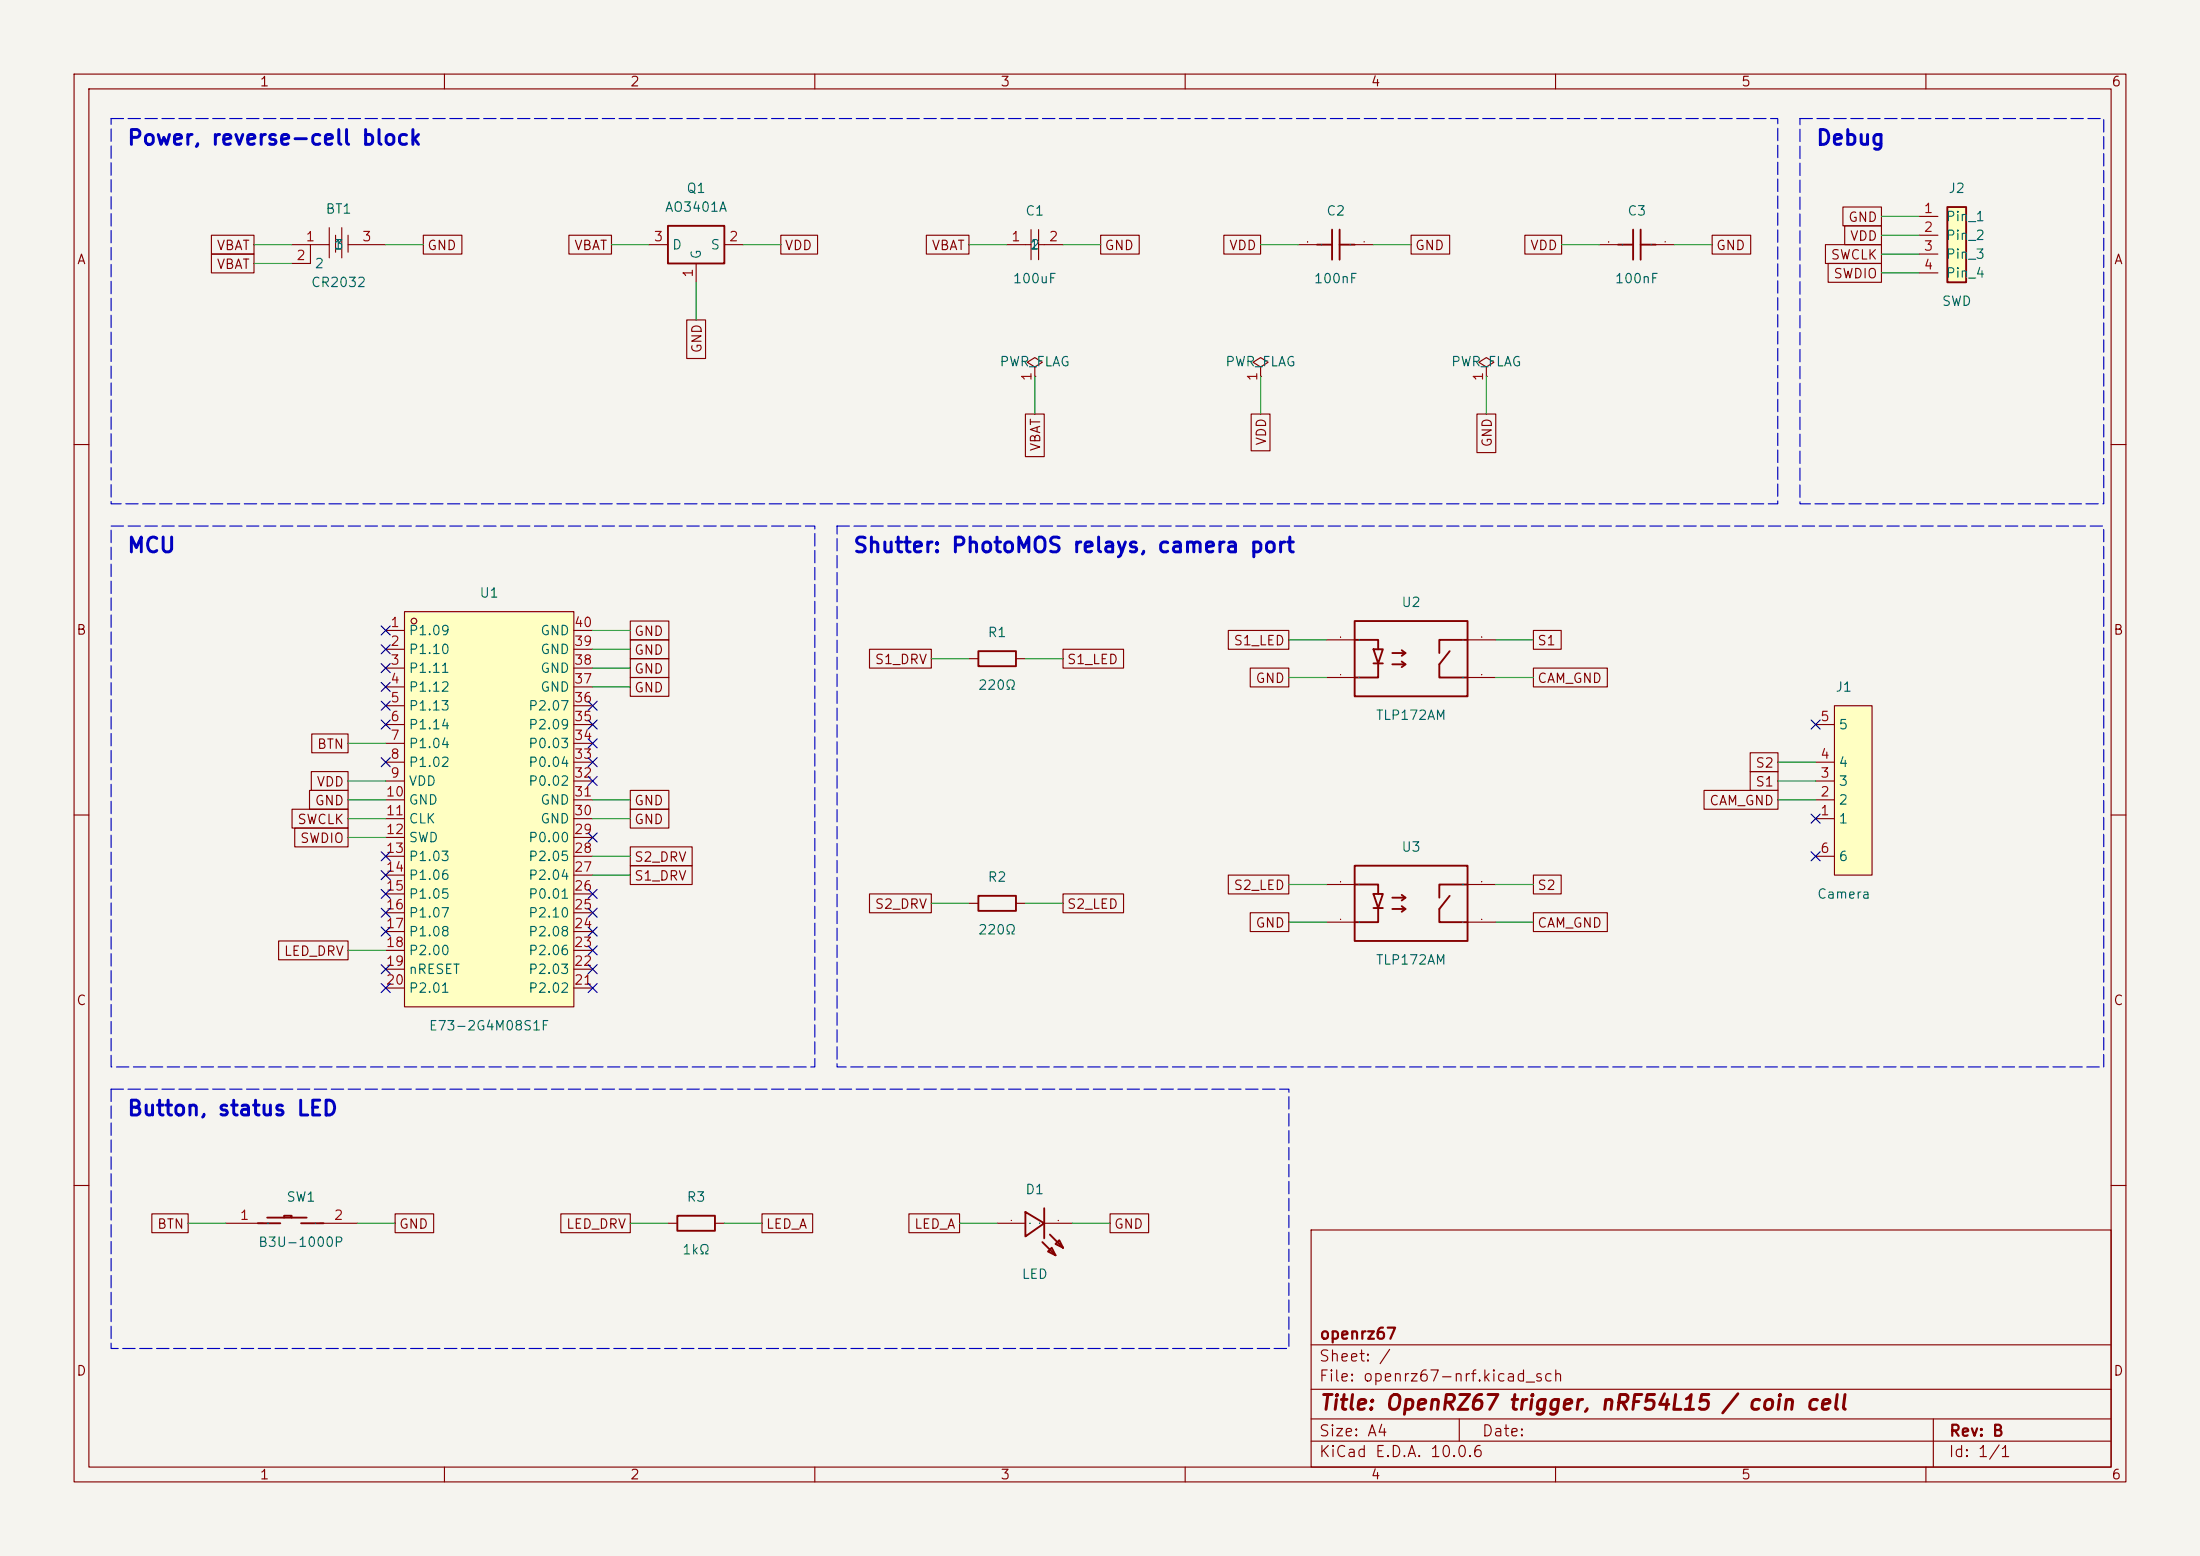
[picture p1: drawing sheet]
<svg xmlns="http://www.w3.org/2000/svg" width="297mm" height="210mm" viewBox="0 0 297 210" stroke-linecap="round" stroke-linejoin="round" font-family="sans-serif">
<path d="M0 0h297v210h-297z" fill="#f5f4ef" stroke="#f5f4ef" stroke-width=".14"/>
<g fill="none" stroke="#840000" stroke-width=".15">
<path d="M10 10h277v190h-277zM12 12h273v186h-273zM60 10v2M110 10v2M160 10v2M210 10v2M260 10v2M10 60h2M285 60h2M10 110h2M285 110h2M10 160h2"/>
<path d="M134.6 165.1h3.8M141 165.1h3.8M177 166h108v32h-108zM285 160h2M60 198v2M110 198v2M160 198v2M177 194.5h108M177 191.5h108M177 187.5h108M177 181.5h108M197 191.5v3"/>
<path d="M210 198v2M260 198v2M261 191.5v6.5"/>
</g>
<path d="M138.4 163.6l2.6 1.5-2.6 1.8zM140.7 167.6l1.8 1.8M141 163.1v4M141.5 168.9l.5-.5 .5 1zM141.7 166.6l1.8 1.8M142.5 167.9l.5-.5 .5 1z" fill="none" stroke="#840000" stroke-width=".25"/>
<path d="M247.6 95.3h5.1v22.8h-5.1z" fill="#ffffc2"/>
<g fill="none" stroke="#840000" stroke-width=".15">
<path d="M215.9 33h2.5M223.5 33h2.6M130.8 88.9h1.3M137.2 88.9h1.2M179.1 86.4h3.8M179.1 91.4h3.8M198.1 86.4h3.8M198.1 91.4h3.8M245.1 97.8h2.5M247.6 95.3h5.1v22.8h-5.1zM179.1 119.4h3.8M198.1 119.4h3.8"/>
<path d="M245.1 110.5h2.5M245.1 108h2.5M245.1 105.4h2.5M245.1 102.9h2.5M245.1 115.6h2.5M130.8 121.9h1.3M137.2 121.9h1.2M179.1 124.5h3.8M198.1 124.5h3.8"/>
</g>
<g fill="none" stroke="#840000" stroke-width=".25">
<path d="M218.4 33h2.1M220.5 31v4.1M221.5 33h2M221.5 31v4.1M132.1 87.9h5.1v2h-5.1zM182.9 83.8h15.2v10.2h-15.2zM182.9 86.4h3.2v1.2M185.4 87.6h1.3l-.6 1.9zM185.4 89.5h1.3M186.1 89.5v1.9h-3.2M188 88.1h1.7M188 89.7h1.7"/>
<path d="M189.2 87.8l.5 .3-.5 .4M189.2 89.3l.5 .4-.5 .3M195.7 87.9l-1.4 1.8v1.7h3.8M198.1 86.4h-3.8v1.7M182.9 116.8h15.2v10.2h-15.2zM182.9 119.4h3.2v1.3M198.1 119.4h-3.8v1.8M132.1 120.9h5.1v2h-5.1zM185.4 120.7h1.3l-.6 1.9zM185.4 122.6h1.3M186.1 122.6v1.9h-3.2M188 121.2h1.7"/>
<path d="M188 122.7h1.7M189.2 120.8l.5 .4-.5 .3M189.2 122.3l.5 .4-.5 .4M195.7 120.9l-1.4 1.8v1.8h3.8"/>
</g>
<path d="M262.9 27.9h2.5v10.2h-2.5z" fill="#ffffc2"/>
<path d="M177.8 33h2M179.8 31v4.1M180.8 33h2.1M180.8 31v4.1M262.9 27.9h2.5v10.2h-2.5z" fill="none" stroke="#840000" stroke-width=".25"/>
<path d="M175.3 33h2.5M182.9 33h2.5M259.1 29.2h2.5M259.1 31.8h2.5M259.1 34.3h2.5M259.1 36.8h2.5M139.7 49.5l1-.6-1-.6-1 .6 1 .6v1.3M139.7 50.8h.1M200.7 49.5l1-.6-1-.6-1.1 .6 1.1 .6v1.3M200.7 50.8h.1" fill="none" stroke="#840000" stroke-width=".15"/>
<path d="M54.6 82.6h22.9v53.3h-22.9z" fill="#ffffc2"/>
<g fill="none" stroke="#840000" stroke-width=".15">
<path d="M28.5 34.3h5.8v2.5h-5.8zM28.5 31.7h5.8v2.6h-5.8zM39.4 33h5M41.9 33v2.6h-2.5M44.4 30.7v4.1M45.3 31.8v2.2M46.1 30.7v4.1M47 33h5.1M47 31.8v2.2M57.1 31.7h5.3v2.6h-5.3zM76.8 31.7h5.7v2.6h-5.7zM87.6 33h2.6"/>
<path d="M94 35.6v2.5M97.8 33h2.5M105.4 31.7h5v2.6h-5zM125.1 31.7h5.7v2.6h-5.7zM135.9 33h3.3M139.2 31v4.1M140.2 33h3.3M140.2 31v4.1M148.6 31.7h5.2v2.6h-5.2zM165.2 31.7h5v2.6h-5zM190.5 31.7h5.2v2.6h-5.2zM205.9 31.7h4.9v2.6h-4.9z"/>
<path d="M231.1 31.7h5.2v2.6h-5.2zM246.4 33h7.6v2.6h-7.6zM246.8 35.6h7.2v2.5h-7.2zM248.8 27.9h5.2v2.6h-5.2zM249 30.5h5v2.5h-5zM92.7 43.2h2.6v5.2h-2.6zM138.4 55.9h2.6v5.7h-2.6zM168.9 55.9h2.6v4.9h-2.6zM170.2 49.5l1-.6-1-.6-1 .6 1 .6v1.3M170.2 50.8h.1M199.4 55.9h2.5v5.2h-2.5zM42.1 99.1h4.9v2.5h-4.9z"/>
<path d="M52.1 85.1h2.5M52.1 87.6h2.5M52.1 90.2h2.5M52.1 92.7h2.5M52.1 95.3h2.5M52.1 97.8h2.5M54.6 82.6h22.9v53.3h-22.9zM77.5 85.1h2.5M77.5 87.6h2.5M77.5 90.2h2.5M77.5 92.7h2.5M77.5 95.3h2.5"/>
<path d="M77.5 97.8h2.5M85.1 86.4h5.2v2.5h-5.2zM85.1 88.9h5.2v2.5h-5.2zM85.1 91.4h5.2v2.6h-5.2zM85.1 83.8h5.2v2.6h-5.2zM117.4 87.6h8.3v2.6h-8.3zM143.5 87.6h8.2v2.6h-8.2zM165.8 85.1h8.2v2.5h-8.2zM168.8 90.2h5.2v2.5h-5.2zM207 85.1h3.8v2.5h-3.8zM207 90.2h10v2.5h-10zM39.4 109.2h7.6v2.6h-7.6z"/>
<path d="M39.8 111.8h7.2v2.5h-7.2zM41.8 106.7h5.2v2.5h-5.2zM42 104.1h5v2.6h-5zM52.1 100.3h2.5M52.1 102.9h2.5M52.1 105.4h2.5M52.1 108h2.5M52.1 110.5h2.5M52.1 113h2.5M52.1 115.6h2.5M52.1 118.1h2.5M77.5 100.3h2.5"/>
<path d="M77.5 102.9h2.5M77.5 105.4h2.5M77.5 108h2.5M77.5 110.5h2.5M77.5 113h2.5M77.5 115.6h2.5M77.5 118.1h2.5M85.1 106.7h5.2v2.5h-5.2zM85.1 109.2h5.2v2.6h-5.2zM85.1 114.3h8.3v2.5h-8.3zM85.1 116.8h8.3v2.6h-8.3zM165.8 118.1h8.2v2.6h-8.2z"/>
<path d="M207 118.1h3.8v2.6h-3.8zM230 106.7h10v2.5h-10zM236.3 101.6h3.7v2.5h-3.7zM236.3 104.1h3.7v2.6h-3.7zM37.6 127h9.4v2.5h-9.4zM52.1 120.7h2.5M52.1 123.2h2.5M52.1 125.7h2.5M52.1 128.3h2.5M52.1 130.8h2.5M52.1 133.4h2.5M77.5 120.7h2.5"/>
<path d="M77.5 123.2h2.5M77.5 125.7h2.5M77.5 128.3h2.5M77.5 130.8h2.5M77.5 133.4h2.5M117.4 120.6h8.3v2.6h-8.3zM143.5 120.6h8.2v2.6h-8.2zM168.8 123.2h5.2v2.5h-5.2zM207 123.2h10v2.5h-10zM20.5 163.8h4.9v2.6h-4.9zM30.5 165.1h5.1M43.2 165.1h5.1"/>
<path d="M53.3 163.8h5.2v2.6h-5.2zM75.7 163.8h9.4v2.6h-9.4zM90.2 165.1h1.2M96.5 165.1h1.3M102.9 163.8h6.8v2.6h-6.8zM122.7 163.8h6.8v2.6h-6.8zM149.9 163.8h5.2v2.6h-5.2z"/>
<circle cx="55.9" cy="83.8" r=".38"/>
</g>
<path d="M90.2 30.5h7.6v5.1h-7.6zM34.8 165.1h3M36.1 164.3h5.3M38.4 164.3v-.2h1v.2M40.6 165.1h3.1M91.4 164.1h5.1v2h-5.1z" fill="none" stroke="#840000" stroke-width=".25"/>
<g fill="none" stroke="#009600" stroke-width=".15">
<path d="M34.3 33h5.1M34.3 35.6h5.1M52.1 33h5M82.5 33h5.1M94 38.1v5.1M100.3 33h5.1M130.8 33h5.1M143.5 33h5.1M170.2 33h5.1M185.4 33h5.1M210.8 33h5.1M226.1 33h5"/>
<path d="M254 31.8h5.1M254 36.8h5.1M254 29.2h5.1M254 34.3h5.1M139.7 50.8v5.1M170.2 50.8v5.1M200.7 50.8v5.1M80 90.2h5.1M80 87.6h5.1M80 85.1h5.1M80 92.7h5.1M125.7 88.9h5.1"/>
<path d="M138.4 88.9h5.1M174 91.4h5.1M174 86.4h5.1M201.9 91.4h5.1M201.9 86.4h5.1M47 108h5.1M47 110.5h5.1M47 100.3h5.1M47 105.4h5.1M47 113h5.1M80 108h5.1M80 115.6h5.1"/>
<path d="M80 110.5h5.1M80 118.1h5.1M174 119.4h5.1M201.9 119.4h5.1M240 108h5.1M240 105.4h5.1M240 102.9h5.1M47 128.3h5.1M125.7 121.9h5.1M138.4 121.9h5.1M174 124.5h5.1M201.9 124.5h5.1"/>
<path d="M25.4 165.1h5.1M48.3 165.1h5M85.1 165.1h5.1M97.8 165.1h5.1M129.5 165.1h5.1M144.8 165.1h5.1"/>
</g>
<g fill="none" stroke="#000084" stroke-width=".15">
<path d="M51.5 94.6l1.2 1.3M51.5 92.1l1.2 1.2M51.5 89.6l1.2 1.2M51.5 87l1.2 1.2M51.5 84.5l1.2 1.2M51.5 97.2l1.2 1.2M52.7 94.6l-1.2 1.3M52.7 92.1l-1.2 1.2M52.7 89.6l-1.2 1.2M52.7 87l-1.2 1.2M52.7 84.5l-1.2 1.2M52.7 97.2l-1.2 1.2"/>
<path d="M79.4 99.7l1.2 1.2M79.4 97.2l1.2 1.2M79.4 94.6l1.2 1.3M80.6 97.2l-1.2 1.2M80.6 99.7l-1.2 1.2M80.6 94.6l-1.2 1.3M244.5 97.2l1.2 1.2M245.7 97.2l-1.2 1.2M51.5 102.3l1.2 1.2M51.5 117.5l1.2 1.2M51.5 115l1.2 1.2M52.7 102.3l-1.2 1.2"/>
<path d="M52.7 117.5l-1.2 1.2M52.7 115l-1.2 1.2M79.4 104.8l1.2 1.2M79.4 112.4l1.2 1.2M79.4 102.3l1.2 1.2M80.6 104.8l-1.2 1.2M80.6 112.4l-1.2 1.2M80.6 102.3l-1.2 1.2M244.5 115l1.2 1.2M244.5 109.9l1.2 1.2M245.7 115l-1.2 1.2M245.7 109.9l-1.2 1.2"/>
<path d="M51.5 125.1l1.2 1.2M51.5 122.6l1.2 1.2M51.5 120l1.2 1.3M51.5 130.2l1.2 1.2M51.5 132.7l1.2 1.3M52.7 125.1l-1.2 1.2M52.7 122.6l-1.2 1.2M52.7 120l-1.2 1.3M52.7 130.2l-1.2 1.2M52.7 132.7l-1.2 1.3M79.4 130.2l1.2 1.2M79.4 120l1.2 1.3"/>
<path d="M79.4 122.6l1.2 1.2M79.4 125.1l1.2 1.2M79.4 127.7l1.2 1.2M79.4 132.7l1.2 1.3M80.6 130.2l-1.2 1.2M80.6 120l-1.2 1.3M80.6 122.6l-1.2 1.2M80.6 125.1l-1.2 1.2M80.6 127.7l-1.2 1.2M80.6 132.7l-1.2 1.3"/>
</g>
<path d="M15 16h225v52h-225zM243 16h41v52h-41zM15 71h95v73h-95zM113 71h171v73h-171zM15 147h159v35h-159z" fill="none" stroke="#0000c2" stroke-width=".15" stroke-dasharray="1.7 .6"/>
<g font-size="2" fill="#0000c2">
<text x="17.1" y="20.1">Power, reverse-cell block</text>
<text x="245.1" y="20.1">Debug</text>
<text x="17.1" y="75.1">MCU</text>
<text x="115.1" y="75.1">Shutter: PhotoMOS relays, camera port</text>
<text x="17.1" y="151.1">Button, status LED</text>
</g>
<text font-size="2" fill="#840000" x="178" y="190.8">Title: OpenRZ67 trigger, nRF54L15 / coin cell</text>
<g font-size="1.5" fill="#840000">
<text x="178" y="184.1">Sheet: /</text>
<text x="178" y="181.1">openrz67</text>
<text x="178" y="186.8">File: openrz67-nrf.kicad_sch</text>
<text x="178" y="197">KiCad E.D.A. 10.0.6</text>
<text x="178" y="194.2">Size: A4</text>
<text x="200" y="194.2">Date:</text>
<text x="263" y="197">Id: 1/1</text>
<text x="263" y="194.2">Rev: B</text>
</g>
<g font-size="1.3" fill="#840000">
<text x="35" y="12">1</text>
<text x="85" y="12">2</text>
<text x="135" y="12">3</text>
<text x="185" y="12">4</text>
<text x="235" y="12">5</text>
<text x="285" y="12">6</text>
<text x="10.3" y="36">A</text>
<text x="29.2" y="34.1">VBAT</text>
<text x="57.6" y="34.1">GND</text>
<text x="77.4" y="34.1">VBAT</text>
<text x="105.9" y="34.1">VDD</text>
<text x="125.7" y="34.1">VBAT</text>
<text x="149" y="34.1">GND</text>
<text x="165.8" y="34.1">VDD</text>
<text x="190.9" y="34.1">GND</text>
<text x="206.5" y="34.1">VDD</text>
<text x="231.6" y="34.1">GND</text>
<text x="247.1" y="35.3">SWCLK</text>
<text x="249.4" y="30.3">GND</text>
<text x="249.7" y="32.8">VDD</text>
<text x="285.3" y="36">A</text>
<text x="29.2" y="36.6">VBAT</text>
<text x="247.4" y="37.9">SWDIO</text>
<text x="95" y="47.8" transform="rotate(-90 95 47.8)">GND</text>
<text x="140.8" y="61" transform="rotate(-90 140.8 61)">VBAT</text>
<text x="171.2" y="60.2" transform="rotate(-90 171.2 60.2)">VDD</text>
<text x="201.7" y="60.5" transform="rotate(-90 201.7 60.5)">GND</text>
<text x="10.2" y="86">B</text>
<text x="85.5" y="88.7">GND</text>
<text x="85.5" y="86.1">GND</text>
<text x="118" y="90">S1_DRV</text>
<text x="144" y="90">S1_LED</text>
<text x="166.5" y="87.4">S1_LED</text>
<text x="207.5" y="87.4">S1</text>
<text x="285.2" y="86">B</text>
<text x="85.5" y="91.2">GND</text>
<text x="85.5" y="93.8">GND</text>
<text x="169.4" y="92.5">GND</text>
<text x="207.5" y="92.5">CAM_GND</text>
<text x="42.7" y="101.4">BTN</text>
<text x="42.7" y="106.5">VDD</text>
<text x="236.9" y="103.9">S2</text>
<text x="236.9" y="106.5">S1</text>
<text x="40.1" y="111.5">SWCLK</text>
<text x="42.4" y="109">GND</text>
<text x="85.5" y="109">GND</text>
<text x="85.5" y="111.5">GND</text>
<text x="230.7" y="109">CAM_GND</text>
<text x="40.4" y="114.1">SWDIO</text>
<text x="85.5" y="116.6">S2_DRV</text>
<text x="85.5" y="119.2">S1_DRV</text>
<text x="118" y="123">S2_DRV</text>
<text x="144" y="123">S2_LED</text>
<text x="166.5" y="120.4">S2_LED</text>
<text x="169.4" y="125.5">GND</text>
<text x="207.5" y="125.5">CAM_GND</text>
<text x="207.5" y="120.4">S2</text>
<text x="38.2" y="129.3">LED_DRV</text>
<text x="10.2" y="136">C</text>
<text x="285.2" y="136">C</text>
<text x="21.1" y="166.2">BTN</text>
<text x="53.8" y="166.2">GND</text>
<text x="76.3" y="166.2">LED_DRV</text>
<text x="103.3" y="166.2">LED_A</text>
<text x="123.3" y="166.2">LED_A</text>
<text x="150.3" y="166.2">GND</text>
<text x="10.2" y="186">D</text>
<text x="285.2" y="186">D</text>
<text x="35" y="200">1</text>
<text x="85" y="200">2</text>
<text x="135" y="200">3</text>
<text x="185" y="200">4</text>
<text x="235" y="200">5</text>
<text x="285" y="200">6</text>
</g>
<g font-size="1.3" fill="#006464">
<text x="43.9" y="29.2">BT1</text>
<text x="89.7" y="28.9">AO3401A</text>
<text x="92.6" y="26.4">Q1</text>
<text x="138.3" y="29.4">C1</text>
<text x="179" y="29.4">C2</text>
<text x="219.6" y="29.4">C3</text>
<text x="262.9" y="26.4">J2</text>
<text x="44.9" y="34">1</text>
<text x="45" y="34">3</text>
<text x="90.7" y="34">D</text>
<text x="94.9" y="35.1" transform="rotate(-90 94.9 35.1)">G</text>
<text x="95.8" y="34">S</text>
<text x="138.9" y="34">1</text>
<text x="139" y="34">2</text>
<text x="262.6" y="30.2">Pin_1</text>
<text x="262.6" y="32.7">Pin_2</text>
<text x="262.6" y="35.3">Pin_3</text>
<text x="41.9" y="39.1">CR2032</text>
<text x="42.4" y="36.5">2</text>
<text x="136.6" y="38.6">100uF</text>
<text x="177.3" y="38.6">100nF</text>
<text x="217.9" y="38.6">100nF</text>
<text x="262.1" y="41.6">SWD</text>
<text x="262.6" y="37.8">Pin_4</text>
<text x="134.9" y="49.8">PWR_FLAG</text>
<text x="165.3" y="49.8">PWR_FLAG</text>
<text x="195.8" y="49.8">PWR_FLAG</text>
<text x="64.6" y="81">U1</text>
<text x="189.1" y="82.2">U2</text>
<text x="55.1" y="86.1">P1.09</text>
<text x="55.1" y="88.6">P1.10</text>
<text x="72.9" y="88.6">GND</text>
<text x="72.9" y="86.1">GND</text>
<text x="133.3" y="86.3">R1</text>
<text x="55.1" y="91.1">P1.11</text>
<text x="55.1" y="93.7">P1.12</text>
<text x="72.9" y="93.7">GND</text>
<text x="72.9" y="91.1">GND</text>
<text x="132" y="93.4">220Ω</text>
<text x="247.7" y="93.7">J1</text>
<text x="55.1" y="96.2">P1.13</text>
<text x="55.1" y="98.8">P1.14</text>
<text x="55.1" y="101.3">P1.04</text>
<text x="71.2" y="101.3">P0.03</text>
<text x="71.2" y="98.8">P2.09</text>
<text x="71.2" y="96.2">P2.07</text>
<text x="185.7" y="97.5">TLP172AM</text>
<text x="248.1" y="98.8">5</text>
<text x="55.1" y="103.8">P1.02</text>
<text x="55.1" y="106.4">VDD</text>
<text x="71.2" y="106.4">P0.02</text>
<text x="71.2" y="103.8">P0.04</text>
<text x="248.1" y="106.4">3</text>
<text x="248.1" y="103.8">4</text>
<text x="55.1" y="108.9">GND</text>
<text x="55.1" y="111.5">CLK</text>
<text x="55.1" y="114">SWD</text>
<text x="71.2" y="114">P0.00</text>
<text x="72.9" y="111.5">GND</text>
<text x="72.9" y="108.9">GND</text>
<text x="248.1" y="111.5">1</text>
<text x="248.1" y="108.9">2</text>
<text x="55.1" y="116.5">P1.03</text>
<text x="55.1" y="119.1">P1.06</text>
<text x="71.2" y="119.1">P2.04</text>
<text x="71.2" y="116.5">P2.05</text>
<text x="133.3" y="119.3">R2</text>
<text x="189.1" y="115.3">U3</text>
<text x="248.1" y="116.5">6</text>
<text x="55.1" y="121.6">P1.05</text>
<text x="55.1" y="124.2">P1.07</text>
<text x="71.2" y="124.2">P2.10</text>
<text x="71.2" y="121.6">P0.01</text>
<text x="245.2" y="121.6">Camera</text>
<text x="55.1" y="126.7">P1.08</text>
<text x="55.1" y="129.2">P2.00</text>
<text x="55.1" y="131.8">nRESET</text>
<text x="71.2" y="131.8">P2.03</text>
<text x="71.2" y="129.2">P2.06</text>
<text x="71.2" y="126.7">P2.08</text>
<text x="132" y="126.4">220Ω</text>
<text x="185.7" y="130.5">TLP172AM</text>
<text x="55.1" y="134.3">P2.01</text>
<text x="71.2" y="134.3">P2.02</text>
<text x="57.8" y="139.4">E73-2G4M08S1F</text>
<text x="138.3" y="161.5">D1</text>
<text x="38.6" y="162.5">SW1</text>
<text x="92.6" y="162.5">R3</text>
<text x="34.8" y="168.6">B3U-1000P</text>
<text x="92" y="169.6">1kΩ</text>
<text x="137.8" y="172.9">LED</text>
</g>
<g font-size="1.3" fill="#a90000">
<text x="259.6" y="29.1">1</text>
<text x="39.9" y="35.4">2</text>
<text x="41.2" y="32.9">1</text>
<text x="48.8" y="32.9">3</text>
<text x="88.2" y="32.9">3</text>
<text x="98.3" y="32.9">2</text>
<text x="136.4" y="32.9">1</text>
<text x="141.5" y="32.9">2</text>
<text x="259.6" y="31.6">2</text>
<text x="259.6" y="34.2">3</text>
<text x="93.8" y="37.6" transform="rotate(-90 93.8 37.6)">1</text>
<text x="259.6" y="36.7">4</text>
<text x="139.6" y="51.5" transform="rotate(-90 139.6 51.5)">1</text>
<text x="170" y="51.5" transform="rotate(-90 170 51.5)">1</text>
<text x="200.5" y="51.5" transform="rotate(-90 200.5 51.5)">1</text>
<text x="52.6" y="85">1</text>
<text x="52.6" y="87.5">2</text>
<text x="77.4" y="87.5">39</text>
<text x="77.4" y="85">40</text>
<text x="52.6" y="90">3</text>
<text x="52.6" y="92.6">4</text>
<text x="52.6" y="95.1">5</text>
<text x="77.4" y="95.1">36</text>
<text x="77.4" y="92.6">37</text>
<text x="77.4" y="90">38</text>
<text x="52.6" y="97.7">6</text>
<text x="52.6" y="100.2">7</text>
<text x="77.4" y="100.2">34</text>
<text x="77.4" y="97.7">35</text>
<text x="245.6" y="97.7">5</text>
<text x="52" y="107.8">10</text>
<text x="52.6" y="102.7">8</text>
<text x="52.6" y="105.3">9</text>
<text x="77.4" y="107.8">31</text>
<text x="77.4" y="105.3">32</text>
<text x="77.4" y="102.7">33</text>
<text x="245.6" y="107.8">2</text>
<text x="245.6" y="105.3">3</text>
<text x="245.6" y="102.7">4</text>
<text x="52" y="110.4">11</text>
<text x="52" y="112.9">12</text>
<text x="77.4" y="112.9">29</text>
<text x="77.4" y="110.4">30</text>
<text x="245.6" y="110.4">1</text>
<text x="52" y="115.4">13</text>
<text x="52" y="118">14</text>
<text x="77.4" y="118">27</text>
<text x="77.4" y="115.4">28</text>
<text x="245.6" y="115.4">6</text>
<text x="52" y="120.5">15</text>
<text x="52" y="123.1">16</text>
<text x="52" y="125.6">17</text>
<text x="77.4" y="125.6">24</text>
<text x="77.4" y="123.1">25</text>
<text x="77.4" y="120.5">26</text>
<text x="52" y="128.1">18</text>
<text x="52" y="130.7">19</text>
<text x="77.4" y="130.7">22</text>
<text x="77.4" y="128.1">23</text>
<text x="52" y="133.2">20</text>
<text x="77.4" y="133.2">21</text>
<text x="32.3" y="165">1</text>
<text x="45" y="165">2</text>
</g>
</svg>
